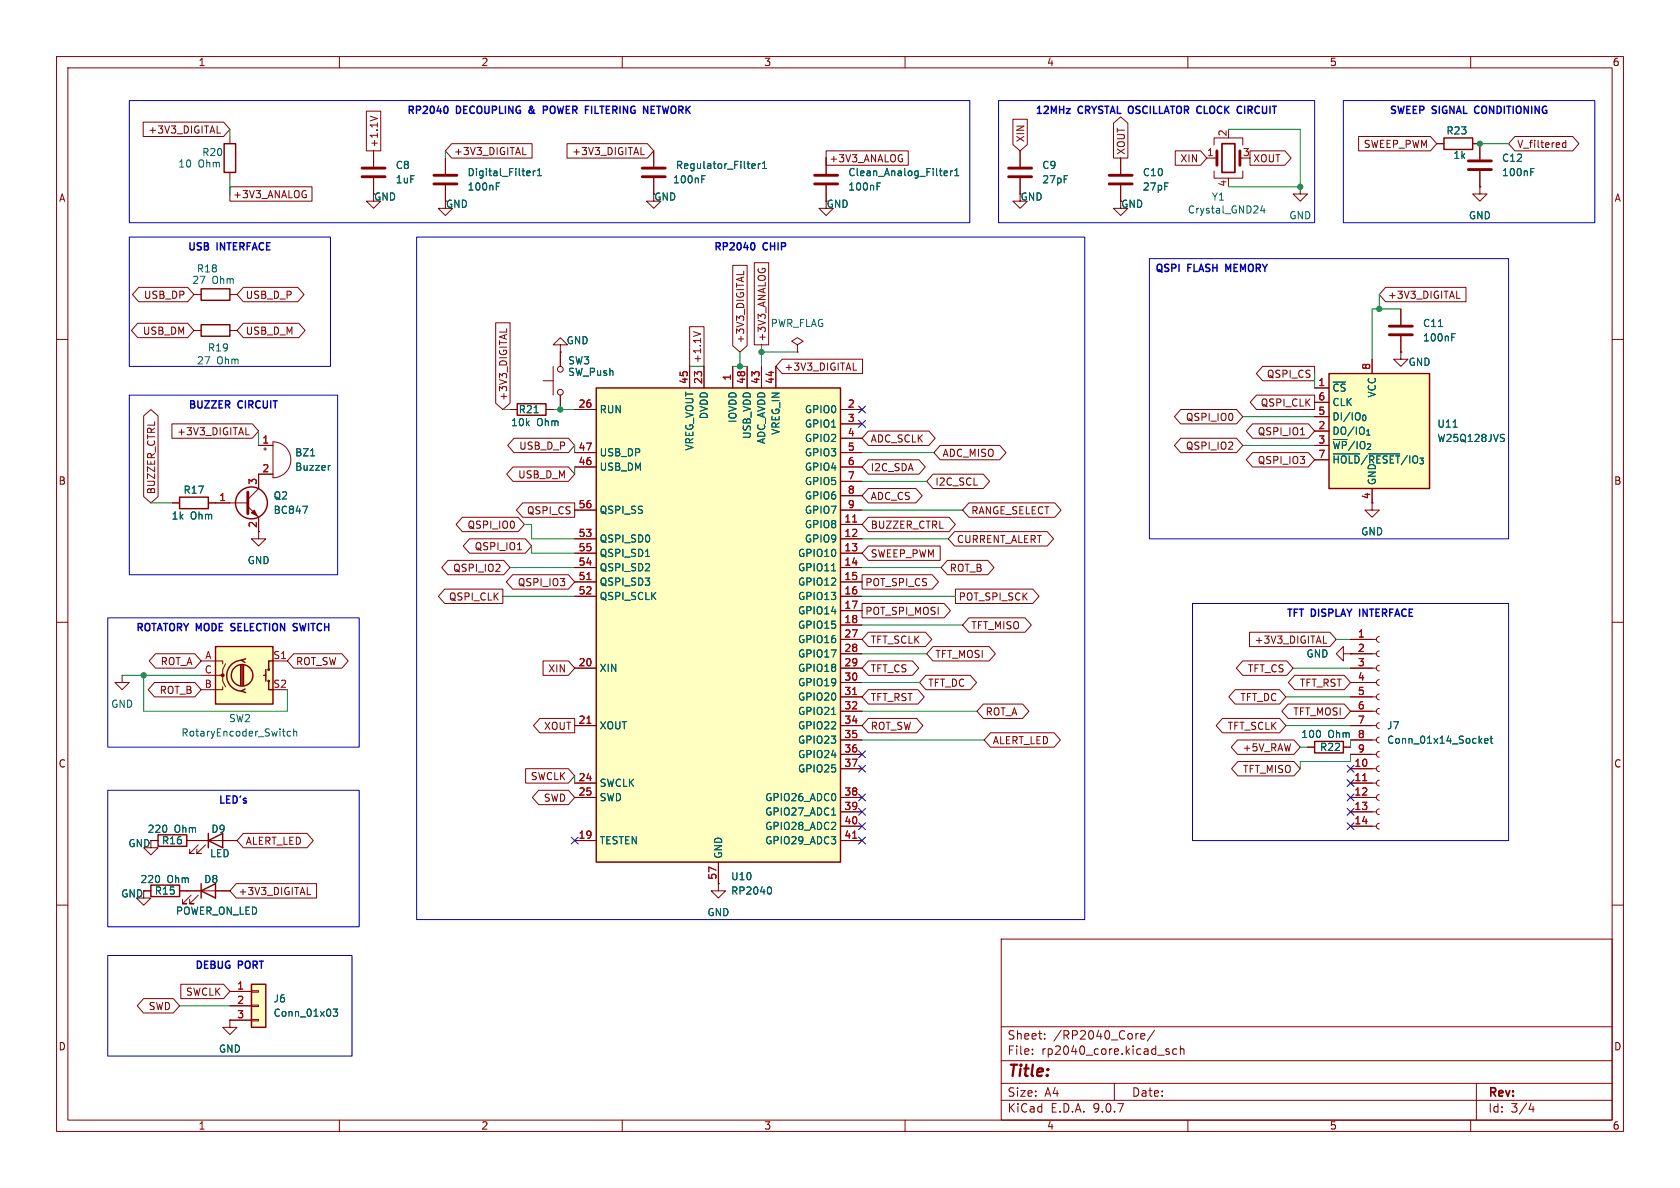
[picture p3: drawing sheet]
<svg xmlns="http://www.w3.org/2000/svg" width="297mm" height="210mm" viewBox="0 0 297 210" stroke-linecap="round" stroke-linejoin="round" font-family="sans-serif">
<g fill="none" stroke="#840000" stroke-width=".18">
<path d="M10 10h277v190h-277zM12 12h273v186h-273zM60 10v2M110 10v2M160 10v2M210 10v2M260 10v2M66 34.3v1.3h1.3l-1.3 1.2-1.2-1.2h1.2M34.3 58.4h1.3M40.6 58.4h1.3M10 60h2M285 60h2"/>
<path d="M38.1 88.9h5.7M43.8 89.5l1.9 1.9v2.6M45.7 83.8v2.6l-1.9 1.9M10 110h2M285 110h2M34.3 148.6h7.6M35.1 149.4l-1.6 1.5h.8h-.8v-.8M36.3 149.4l-1.5 1.5h.8h-.8v-.8M10 160h2M177 166h108v32h-108zM285 160h2M40.6 180.3v1.3h1.3l-1.3 1.3-1.2-1.3h1.2"/>
<path d="M40.6 180.3h.1M60 198v2M110 198v2M160 198v2M177 194.5h108M177 191.5h108M177 187.5h108M177 181.5h108M182.5 186.3v.1M182.5 185.5v.1M184.7 183.6v.1M184.7 182.8v.1"/>
<path d="M197 191.5v3M201.7 183.2l.7-.1-.1-.3-.4-.1-.2 .2v.7h.6M204.1 182.1l-1.3 2M206.2 185.8l.5 .2v.1v.2l-.5 .1M206.2 185.5h.5M208 185.5l-.4-.1-.3 .3v.4l.2 .2h.5M208.7 185.5l.2-.1 .3 .1 .1 .9M208.7 184.9v1.5M210 198v2M260 198v2M261 191.5v6.5M270.7 195l-.4 1.1h.9"/>
<path d="M271 195.6v1"/>
</g>
<g fill="none" stroke="#840000" stroke-width=".25">
<path d="M35.6 57.4h5v2h-5zM36.8 148.6l2.6-1.3v2.6zM36.8 147.3v2.6"/>
<circle cx="44.4" cy="88.9" r="2.82"/>
</g>
<path d="M43.8 87v3.8" fill="none" stroke="#840000" stroke-width=".51"/>
<path d="M44.4 90.7l.6-.5 .5 1z" fill="#840000" stroke="#840000" stroke-width=".18"/>
<path d="M53.5 89.5h.9l-.6 1.2" fill="none" stroke="#006464" stroke-width=".18"/>
<path d="M44.4 174h2.6v7.6h-2.6z" fill="#ffffc2"/>
<path d="M91.4 71.4h5.1v2h-5.1zM232.4 131.1h5.1v2h-5.1zM44.4 174h2.6v7.6h-2.6z" fill="none" stroke="#840000" stroke-width=".25"/>
<g fill="none" stroke="#840000" stroke-width=".18">
<path d="M78.7 35.6v1.2h1.3l-1.3 1.3-1.2-1.3h1.2M180.3 31.5v4.1h1.3l-1.3 1.2-1.2-1.2h1.2M180.3 26.7v2.8M198.1 32.8v4h1.3l-1.3 1.3-1.3-1.3h1.3M198.1 27.9v2.8M213.4 27.9h1.7M214.6 25.7v-1.3h5.1v1.3M214.6 30.2v1.3h5.1v-1.3M217.2 31.5v.3M229.9 33v1.3h1.2l-1.2 1.3-1.3-1.3h1.3M229.9 33h.1M247.6 54.6v2.8"/>
<path d="M247.6 59.4v2.8M90.2 72.4h1.2M96.5 72.4h1.3M247.6 62.2v1.3h1.3l-1.3 1.3-1.2-1.3h1.2M247.6 62.2h.1M45.7 94v1.3h1.3l-1.3 1.2-1.3-1.2h1.3M21.6 119.4v1.3h1.3l-1.3 1.2-1.3-1.2h1.3M21.6 119.4h.1M237.5 115.6v-1.3l-1.3 1.3 1.3 1.2v-1.2h1.3M238.8 115.6h.1M231.1 132.1h1.3M237.5 132.1h1.3"/>
<path d="M40.6 175.3h3.8M40.6 177.8h3.8M44.4 175.1h1.3v.3h-1.3zM44.4 177.7h1.3v.2h-1.3zM40.6 180.3h3.8M44.4 180.2h1.3v.3h-1.3z"/>
</g>
<path d="M223.2 36.3l-.3 .9h.8M223.5 36.8v.9M254.3 57.7h.7M256.7 59.6h.4M256.7 59h.6M94.4 73h.8M58.9 178.4h.8l-.4 .5 .3 .1v.5l-.2 .1-.5-.1" fill="none" stroke="#006464" stroke-width=".18"/>
<path d="M178.3 29.7h4.1M178.3 31.2h4.1M196.1 31h4.1M196.1 32.5h4.1M215.1 26.7v2.5M219.2 26.7v2.5M245.6 57.7h4.1M245.6 59.2h4.1" fill="none" stroke="#840000" stroke-width=".51"/>
<path d="M216 25.4h2.3v5.1h-2.3z" fill="none" stroke="#840000" stroke-width=".3"/>
<path d="M38.1 114.3h10.2v10.2h-10.2z" fill="#ffffc2"/>
<g fill="none" stroke="#840000" stroke-width=".25">
<path d="M38.1 114.3h10.2v10.2h-10.2zM42.5 117.6v3.6M42.8 116.7a2.73 2.73 0 0 0-2.7 2.7 2.73 2.73 0 0 0 2.7 2.8M42.8 117.6v3.6M43.1 117.6v3.6M43.4 116.5l-.7 .2 .6 .4M46.6 119.4h.4M47 118.4v2M48.3 116.8h-.8v1.6M43.3 121.8l-.6 .4 .7 .2M47.5 120.4v1.5h.8"/>
<circle cx="42.8" cy="119.4" r="1.9"/>
<circle cx="47.5" cy="118.4" r=".13"/>
<circle cx="47.5" cy="120.4" r=".13"/>
</g>
<path d="M115.6 26.7v2.8M115.6 31.5v2.8M45.7 78.7h2.6M46.6 79.4h.5M46.9 79.1v.5M48.3 78.1a3.2 3.2 0 0 1 3.1 3.2 3.2 3.2 0 0 1-3.1 3.2zM45.7 83.8h2.6M35.6 116.8h3.8v.5M35.6 119.4h3.8v1l.5 1M39.9 117.3l-.5 1.1v1h-.5M48.3 116.8h2.5M39.4 121.4v.5h-3.8" fill="none" stroke="#840000" stroke-width=".18"/>
<circle cx="39.4" cy="119.4" r=".25" fill="#840000" stroke="#840000" stroke-width=".18"/>
<path d="M124.1 31.7h.4M133.1 28.9l.4 .1v.2l-.6 .2M133.5 29.7l-.4 .1M134.1 28.9v.9M134.4 28.9l-.3 .3M134.8 29.8h.7M134.8 28.9l.4-.4v1.3M54.9 80.6h.7M58.4 82.3h-.2M51.4 129.3h-.4l-.2 .2 .1 .6h.5M51.9 129.4l.2-.1h.3l.1 .8M51.9 128.8v1.3" fill="none" stroke="#006464" stroke-width=".18"/>
<path d="M113.5 29.7h4.1M113.5 31.2h4.1" fill="none" stroke="#840000" stroke-width=".51"/>
<path d="M105.4 68.6h43.2v83.8h-43.2z" fill="#ffffc2"/>
<path d="M39.6 25.4h2.1v5.1h-2.1zM255.3 24.4h5v2h-5zM105.4 68.6h43.2v83.8h-43.2zM31.7 87.9h5.1v2h-5.1zM26.7 156.5h5v2h-5zM27.9 147.6h5.1v2h-5.1zM35.6 157.5l2.5-1.3v2.6zM35.6 156.2v2.6" fill="none" stroke="#840000" stroke-width=".25"/>
<g fill="none" stroke="#840000" stroke-width=".18">
<path d="M40.6 24.1v1.3M40.6 30.5v1.3M66 26.7v2.8M66 31.5v2.8M78.7 27.9v2.8M78.7 32.8v2.8M115.6 34.3v1.3h1.2l-1.2 1.2-1.3-1.2h1.3M146 32.8v4h1.3l-1.3 1.3-1.2-1.3h1.2M146 27.9v2.8M254 25.4h1.3M260.3 25.4h1.3v2.8M261.6 33v1.3h1.3l-1.3 1.3-1.3-1.3h1.3"/>
<path d="M261.6 33h.1M261.6 30.2v2.8M96 67.3h1.8M97.8 64.8v5.1M99.1 61h1.2l-1.2-1.3-1.3 1.3h1.3v1.2M99.1 62.2h.1M99.1 62.2v2.6M99.1 69.9v2.5M101.6 72.4h3.8M121.9 64.8v3.8M124.5 64.8v3.8M129.5 64.8v3.8"/>
<path d="M132.1 64.8v3.8M134.6 64.8v3.8M137.2 64.8v3.8M141 61l1-.7-1-.6-1 .6 1 .7v1.2M141 62.2h.1M148.6 72.4h3.8M148.6 74.9h3.8M148.6 77.5h3.8M30.5 88.9h1.2M36.8 88.9h1.3M101.6 80h3.8M101.6 82.6h3.8"/>
<path d="M101.6 90.2h3.8M101.6 95.3h3.8M101.6 97.8h3.8M148.6 80h3.8M148.6 82.6h3.8M148.6 90.2h3.8M148.6 95.3h3.8M148.6 97.8h3.8M148.6 85.1h3.8M148.6 87.6h3.8M148.6 92.7h3.8M101.6 100.3h3.8"/>
<path d="M101.6 102.9h3.8M101.6 105.4h3.8M101.6 118.1h3.8M148.6 100.3h3.8M148.6 102.9h3.8M148.6 105.4h3.8M148.6 118.1h3.8M148.6 108h3.8M148.6 110.5h3.8M148.6 113h3.8M148.6 115.6h3.8M238.8 118.1h4.5"/>
<path d="M238.8 113h4.5M238.8 115.6h4.5M243.8 112.5l-.3 .2-.2 .3 .2 .4 .3 .1M243.8 115.1l-.3 .1-.2 .4 .2 .3 .3 .2M243.8 117.6l-.3 .2-.2 .3 .2 .4 .3 .1M101.6 128.3h3.8M101.6 138.4h3.8M148.6 128.3h3.8M148.6 120.7h3.8M148.6 123.2h3.8M148.6 125.7h3.8M148.6 130.8h3.8"/>
<path d="M148.6 133.4h3.8M148.6 135.9h3.8M238.8 128.3h4.5M238.8 138.4h4.5M238.8 120.7h4.5M238.8 123.2h4.5M238.8 125.7h4.5M238.8 130.8h4.5M238.8 133.4h4.5M238.8 135.9h4.5M243.8 120.1l-.3 .2-.2 .4 .2 .3 .3 .2M243.8 122.7l-.3 .1-.2 .4 .2 .3 .3 .2"/>
<path d="M243.8 125.2l-.3 .2-.2 .3 .2 .4 .3 .1M243.8 127.8l-.3 .1-.2 .4 .2 .3 .3 .2M243.8 130.3l-.3 .2-.2 .3 .2 .4 .3 .1M243.8 132.8l-.3 .2-.2 .4 .2 .3 .3 .2M243.8 135.4l-.3 .1-.2 .4 .2 .3 .3 .2M243.8 137.9l-.3 .2-.2 .3 .2 .4 .3 .1M26.7 157.5h-1.3v1.3h1.3l-1.3 1.2-1.3-1.2h1.3M27.9 148.6h-1.2v1.3h1.2l-1.2 1.2-1.3-1.2h1.3M31.7 157.5h8.9M33 148.6h1.3M33.8 158.2l-1.5 1.6h.7h-.7v-.8M35.1 158.2l-1.6 1.6h.8h-.8v-.8"/>
<path d="M101.6 141h3.8M101.6 148.6h3.8M127 156.2v1.3h1.3l-1.3 1.3-1.3-1.3h1.3M127 156.2h.1M127 152.4v3.8M148.6 141h3.8M148.6 148.6h3.8M148.6 143.5h3.8M148.6 146.1h3.8M238.8 141h4.5M238.8 143.5h4.5M238.8 146.1h4.5"/>
<path d="M243.8 140.5l-.3 .1-.2 .4 .2 .3 .3 .2M243.8 143l-.3 .2-.2 .3 .2 .4 .3 .1M243.8 145.5l-.3 .2-.2 .4 .2 .3 .3 .2"/>
<circle cx="99.1" cy="69.3" r=".51"/>
<circle cx="99.1" cy="65.3" r=".51"/>
</g>
<g fill="none" stroke="#006464" stroke-width=".18">
<path d="M87.7 32.9h.5M93.5 30.2l.2 .3-.6 .1M93.7 31l-.2 .1M94.3 30.2v.9M94.6 30.2l-.3 .3M95 31.1h.7M95 30.2l.4-.4v1.3M155.1 32.9h.4M167.1 30.2l.3 .1 .1 .2-.6 .1M167.4 31l-.3 .1M168.1 30.2v.9M168.4 30.2l-.3 .3"/>
<path d="M168.8 31.1h.7M168.8 30.2l.3-.4v1.3M270.6 30.4h.4M270.6 29.8h.6M114.1 98.4h.7M147 100.9h.7M147 126.3h.7M262.5 131l.6-.2-.1-.2-.4-.1-.1 .2v.6h.5M263.4 130.5h.5M263.6 130.1v1.1l.3 .2M136.1 156.8a.79 .79 0 0 1 0 1.3M147 144.1h.7"/>
</g>
<path d="M150.7 92.3h.8M103.7 102.5h.8M103.7 127.9h.8M150.7 122.8h.8M240.9 138h.7M150.7 148.2h.8" fill="none" stroke="#a90000" stroke-width=".18"/>
<path d="M64 29.7h4.1M64 31.2h4.1M76.7 31h4.1M76.7 32.5h4.1M144 31h4.1M144 32.5h4.1M259.6 28.4h4.1M259.6 30h4.1" fill="none" stroke="#840000" stroke-width=".51"/>
<path d="M234.9 66h17.8v20.4h-17.8z" fill="#ffffc2"/>
<path d="M35.6 51.1h5v2h-5zM234.9 66h17.8v20.4h-17.8z" fill="none" stroke="#840000" stroke-width=".25"/>
<g fill="none" stroke="#840000" stroke-width=".18">
<path d="M64.8 19.7h2.5v7h-2.5zM25.3 21.6h14.2l1.1 1.3-1.1 1.2h-14.2zM38.4 23.5h.6M40.6 33h14.6v2.6h-14.6zM53.9 34.4h.3l-.1 .5M65.4 20.5l1.3 .5M66 26.7v2.8M66 31.5v2.8M78.7 27.9v2.8M78.7 32.8v2.8M79.9 25.4h14.2v2.5h-14.2l-1.2-1.2zM92.4 27.3h.6"/>
<path d="M100.2 25.4h14.3l1.1 1.3-1.1 1.2h-14.3zM113.3 27.3h.6M115.6 26.7v2.8M115.6 31.5v2.8M146 26.7h14.6v2.5h-14.6zM146 27.9v2.8M146 32.8v2.8M159.3 28.1h.3l-.1 .4M179.1 21.1h2.5v4.5l-1.3 1.1-1.2-1.1zM180.3 26.7v2.8M180.3 31.5v2.8M196.8 21.8l1.3-1.1 1.3 1.1v6.1h-2.6z"/>
<path d="M198.1 27.9v2.8M198.1 32.8v2.8M207.8 26.7h4.4l1.2 1.2-1.2 1.3h-4.4zM221 26.7h6.2l1.1 1.2-1.1 1.3h-6.2zM240.2 24.1h12.7l1.1 1.3-1.1 1.3h-12.7zM254 25.4h1.3M260.3 25.4h1.3v2.8M261.6 33h.1M261.6 30.2v2.8M267.8 24.1h10.2l1.1 1.3-1.1 1.3h-10.2l-1.1-1.3zM276.8 24.8v1.3M276.8 25.3l-.3-.1-.3 .3 .1 .5h.5"/>
<path d="M24.3 57.1h8.9l1.1 1.3-1.1 1.3h-8.9l-1.1-1.3zM24.5 50.8h8.7l1.1 1.3-1.1 1.2h-8.7l-1.1-1.2zM34.3 52.1h1.3M40.6 52.1h1.3M43 57.1h9.8l1.1 1.3-1.1 1.3h-9.8l-1.1-1.3zM43 50.8h9.6l1.2 1.3-1.2 1.2h-9.6l-1.1-1.2zM87.6 57.1h2.6v14.2l-1.3 1.1-1.3-1.1zM89.6 58.1v.6M121.9 57.8h2.6v7h-2.6zM122.6 58.6l1.3 .5M129.5 46.9h2.6v14.2l-1.3 1.1-1.3-1.1zM131.5 47.9v.6"/>
<path d="M133.3 46.4h2.6v14.6h-2.6zM135.2 47.5l-.5-.1v.3M245 50.8h14.2v2.5h-14.2l-1.2-1.2zM247.6 54.6v2.8M247.6 59.4v2.8M257.5 52.7h.6M25.4 73.5l1.3-1.1 1.2 1.1v14.3l-1.2 1.1-1.3-1.1zM30.4 74.9h14.2l1.1 1.3-1.1 1.3h-14.2zM43.5 76.9h.6M45.7 78.7h2.6M90.2 72.4h1.2M90.9 77.5h9.6l1.1 1.2-1.1 1.3h-9.6l-1.1-1.3z"/>
<path d="M96.5 72.4h1.3M99.1 62.2h.1M99.1 62.2v2.6M99.1 69.9v2.5M101.6 72.4h3.8M121.9 64.8v3.8M124.5 64.8v3.8M129.5 64.8v3.8M132.1 64.8v3.8M134.6 64.8v3.8M137.2 64.8v3.8M138.3 63.5h14.2v2.5h-14.2l-1.1-1.2z"/>
<path d="M148.6 72.4h3.8M148.6 74.9h3.8M148.6 77.5h3.8M150.8 65.4h.6M153.5 76.2h10.7l1.1 1.3-1.1 1.2h-10.7l-1.1-1.2zM166.2 78.7h10.5l1.1 1.3-1.1 1.3h-10.5l-1.1-1.3zM208.7 72.4h9.9l1.1 1.3-1.1 1.2h-9.9l-1.1-1.2zM208.7 77.5h9.9l1.1 1.2-1.1 1.3h-9.9l-1.1-1.3zM221.4 74.9h9.9l1.1 1.3-1.1 1.3h-9.9l-1.1-1.3zM222.1 69.8h10.3v2.6h-10.3l-1.1-1.3zM223.2 64.8h9.2v2.5h-9.2l-1.1-1.3zM229.9 76.9h.7"/>
<path d="M232.4 68.6h2.5M232.4 71.1h2.5M232.4 73.7h2.5M232.4 76.2h2.5M232.4 78.7h2.5M242.6 63.5v2.5M247.6 62.2h.1M30.5 88.9h1.2M36.8 88.9h3.8M45.7 91.4v2.6M48.3 83.8h-2.6v2.6M79.2 99.1h9.9l1.1 1.2-1.1 1.3h-9.9l-1.1-1.3z"/>
<path d="M81.7 91.4h9.9l1.1 1.3-1.1 1.3h-9.9l-1.1-1.3zM83 95.2h9.9l1.1 1.3-1.1 1.3h-9.9l-1.1-1.3zM90.7 82.5h9.8l1.1 1.3-1.1 1.3h-9.8l-1.1-1.3zM91.5 97.2h.7M92.4 88.9h9.2v2.5h-9.2l-1.1-1.2zM101.6 80h3.8M101.6 82.6h3.8M101.6 90.2h3.8M101.6 95.3h3.8M101.6 97.8h3.8M148.6 80h3.8M148.6 82.6h3.8"/>
<path d="M148.6 90.2h3.8M148.6 95.3h3.8M148.6 97.8h3.8M148.6 85.1h3.8M148.6 87.6h3.8M148.6 92.7h3.8M153.5 96.5h12.7v2.6h-12.7l-1.1-1.3zM153.5 91.4h14.3l1.1 1.3-1.1 1.3h-14.3l-1.1-1.3zM153.5 86.4h8.4l1.1 1.2-1.1 1.3h-8.4l-1.1-1.3zM153.5 81.3h9l1.1 1.3-1.1 1.2h-9l-1.1-1.2zM164.9 83.8h8.9l1.1 1.3-1.1 1.3h-8.9l-1.1-1.3zM167.5 99.1h7.1l1.1 1.2-1.1 1.3h-7.1l-1.1-1.3z"/>
<path d="M168.8 94h16.3l1.2 1.3-1.2 1.2h-16.3l-1.2-1.2zM171.3 88.9h15.2l1.1 1.3-1.1 1.2h-15.2l-1.1-1.2zM221.4 80h9.9l1.1 1.3-1.1 1.3h-9.9l-1.1-1.3zM232.4 81.3h2.5M242.6 86.4v3.8h1.2l-1.2 1.2-1.3-1.2h1.3M27.5 115.6h6.9l1.2 1.2-1.2 1.3h-6.9l-1.1-1.3zM51.9 115.6h8.5l1.2 1.2-1.2 1.3h-8.5l-1.1-1.3zM78.6 104.1h10.3v2.6h-10.3l-1.1-1.3zM90.6 101.6h9.9l1.1 1.3-1.1 1.2h-9.9l-1.1-1.2zM96 116.8h4.5l1.1 1.3-1.1 1.3h-4.5zM101.6 100.3h3.8M101.6 102.9h3.8"/>
<path d="M101.6 105.4h3.8M101.6 118.1h3.8M148.6 100.3h3.8M148.6 102.9h3.8M148.6 105.4h3.8M148.6 118.1h3.8M148.6 108h3.8M148.6 110.5h3.8M148.6 113h3.8M148.6 115.6h3.8M152.4 101.6h12.4l1.1 1.3-1.1 1.2h-12.4zM152.4 106.7h14.5l1.1 1.3-1.1 1.2h-14.5z"/>
<path d="M153.5 116.8h7.8l1.1 1.3-1.1 1.3h-7.8l-1.1-1.3zM153.5 111.8h10.1l1.1 1.2-1.1 1.3h-10.1l-1.1-1.3zM163.7 119.4h7.8l1.1 1.3-1.1 1.2h-7.8l-1.1-1.2zM164.9 114.3h10l1.1 1.3-1.1 1.2h-10l-1.1-1.2zM168.9 104.1h13.7l1.1 1.3-1.1 1.3h-13.7zM171.3 109.2h9.9l1.1 1.3-1.1 1.3h-9.9l-1.1-1.3zM219.7 116.8h7.8l1.1 1.3-1.1 1.3h-7.8l-1.1-1.3zM220.9 111.8h14.2l1.1 1.2-1.1 1.3h-14.2zM228.9 119.4h8.7l1.2 1.3-1.2 1.2h-8.7l-1.1-1.2zM234 113.7h.6M238.8 115.6h.1M238.8 118.1h3.8"/>
<path d="M238.8 113h3.8M238.8 115.6h3.8M27.3 120.6h7.1l1.2 1.3-1.2 1.3h-7.1l-1.1-1.3zM92.9 135.9h7.6l1.1 1.3-1.1 1.2h-7.6zM95.2 139.7h5.3l1.1 1.3-1.1 1.2h-5.3l-1.1-1.2zM95.4 127h6.2v2.5h-6.2l-1.1-1.2zM101.6 128.3h3.8M101.6 138.4h3.8M148.6 128.3h3.8M148.6 120.7h3.8M148.6 123.2h3.8M148.6 125.7h3.8"/>
<path d="M148.6 130.8h3.8M148.6 133.4h3.8M148.6 135.9h3.8M153.5 127h8.5l1.2 1.3-1.2 1.2h-8.5l-1.1-1.2zM153.5 121.9h8.8l1.1 1.3-1.1 1.3h-8.8l-1.1-1.3zM173.8 124.5h7l1.1 1.2-1.1 1.3h-7l-1.1-1.3zM175.1 129.5h11.3l1.1 1.3-1.1 1.3h-11.3l-1.1-1.3zM216.1 127h10.1l1.1 1.3-1.1 1.2h-10.1l-1.1-1.2zM218.4 121.9h7.8l1.1 1.3-1.1 1.3h-7.8l-1.2-1.3zM218.8 130.8h10l1.1 1.3-1.1 1.3h-10l-1.1-1.3zM218.8 134.6h10l1.1 1.3-1.1 1.3h-10l-1.1-1.3zM227.7 124.5h9.9l1.2 1.2-1.2 1.3h-9.9l-1.1-1.3z"/>
<path d="M231.1 132.1h1.3M237.5 132.1h1.3M238.8 128.3h3.8M238.8 138.4h3.8M238.8 120.7h3.8M238.8 123.2h3.8M238.8 125.7h3.8M238.8 130.8h3.8M238.8 133.4h3.8M238.8 135.9h3.8M25.4 157.5h1.3M26.7 148.6h1.2"/>
<path d="M31.7 157.5h3.9M33 148.6h3.8M38.1 157.5h2.5M39.4 148.6h2.5M41.8 156.2h14.2v2.6h-14.2l-1.2-1.3zM43 147.3h11.3l1.1 1.3-1.1 1.3h-11.3l-1.1-1.3zM54.3 158.2h.6M101.6 148.6h3.8M101.6 141h3.8M127 156.2h.1M127 152.4v3.8M148.6 148.6h3.8"/>
<path d="M148.6 141h3.8M148.6 143.5h3.8M148.6 146.1h3.8M238.8 141h3.8M238.8 143.5h3.8M238.8 146.1h3.8M25.4 176.5h5.2l1.1 1.3-1.1 1.3h-5.2l-1.1-1.3zM32 174h7.5l1.1 1.3-1.1 1.2h-7.5zM40.6 175.3h3.8M40.6 177.8h3.8M40.6 180.3h.1M40.6 180.3h3.8"/>
</g>
<g fill="none" stroke="#006464" stroke-width=".18">
<path d="M87.7 32.9h.5M93.5 30.2l.2 .3-.6 .1M93.7 31l-.2 .1M94.3 30.2v.9M94.6 30.2l-.3 .3M95 31.1h.7M95 30.2l.4-.4v1.3M124.1 31.7h.4M133.1 28.9l.4 .1v.2l-.6 .2M133.5 29.7l-.4 .1M134.1 28.9v.9M134.4 28.9l-.3 .3"/>
<path d="M134.8 29.8h.7M134.8 28.9l.4-.4v1.3M155.1 32.9h.4M167.1 30.2l.3 .1 .1 .2-.6 .1M167.4 31l-.3 .1M168.1 30.2v.9M168.4 30.2l-.3 .3M168.8 31.1h.7M168.8 30.2l.3-.4v1.3M270.6 30.4h.4M270.6 29.8h.6M254.3 57.7h.7"/>
<path d="M256.7 59.6h.4M256.7 59h.6M94.4 73h.8M256.9 75.5h.7M265.5 76.8h.5M265.7 77.4l.3 .3-.3 .3M53.5 89.5h.9l-.6 1.2M54.9 80.6h.7M58.4 82.3h-.2M114.1 98.4h.7M235.7 80.2h4.7M242 80.2h5.5"/>
<path d="M147 100.9h.7M147 126.3h.7M262.5 131l.6-.2-.1-.2-.4-.1-.1 .2v.6h.5M263.4 130.5h.5M263.6 130.1v1.1l.3 .2M136.1 156.8a.79 .79 0 0 1 0 1.3M147 144.1h.7M58.9 178.4h.8l-.4 .5 .3 .1v.5l-.2 .1-.5-.1"/>
</g>
<g fill="none" stroke="#009600" stroke-width=".18">
<path d="M40.6 22.9v1.2M40.6 31.8v2.5M78.7 26.7v1.2M217.2 22.9h12.7v10.1h-12.7M261.6 25.4h5.1M243.8 52.1v2.5M247.6 54.6h-5v8.9M45.7 76.2v2.5M88.9 72.4h1.3M97.8 72.4h3.8M101.6 78.7v1.3M121.9 64.8h2.6"/>
<path d="M129.5 64.8h2.6M130.8 62.2v2.6M134.6 62.2h6.4M134.6 61v3.8M219.7 73.7h12.7M219.7 78.7h12.7M232.4 66v2.6M26.7 88.9h3.8M92.7 92.7h1.3v2.6h7.6M94 96.5v1.3h7.6M101.6 82.6v1.2M152.4 95.3h15.2"/>
<path d="M152.4 90.2h17.8M152.4 80h12.7M152.4 85.1h11.4M21.6 119.4h14M25.4 119.4v6.3h25.4v-3.8M88.9 105.4h12.7M90.2 100.3h11.4M152.4 100.3h14M152.4 115.6h11.4M152.4 105.4h16.5M152.4 110.5h17.8M228.6 118.1h10.2"/>
<path d="M236.2 113h2.6M101.6 137.2v1.2M152.4 125.7h20.3M152.4 120.7h10.2M152.4 130.8h21.6M227.3 128.3h11.5M227.3 123.2h11.5M229.9 132.1h1.2M238.8 133.4v1.2h-8.9v1.3M238.8 130.8v1.3M31.7 177.8h8.9"/>
</g>
<g fill="none" stroke="#000084" stroke-width=".18">
<path d="M151.8 74.3l1.2 1.2M151.8 71.8l1.2 1.2M153 74.3l-1.2 1.2M153 71.8l-1.2 1.2M151.8 132.7l1.2 1.3M151.8 135.3l1.2 1.2M153 132.7l-1.2 1.3M153 135.3l-1.2 1.2M238.2 137.8l1.2 1.2M238.2 135.3l1.2 1.2M239.4 137.8l-1.2 1.2M239.4 135.3l-1.2 1.2"/>
<path d="M101 148l1.2 1.2M102.2 148l-1.2 1.2M151.8 142.9l1.2 1.2M151.8 140.4l1.2 1.2M151.8 145.4l1.2 1.3M151.8 148l1.2 1.2M153 142.9l-1.2 1.2M153 140.4l-1.2 1.2M153 145.4l-1.2 1.3M153 148l-1.2 1.2M238.2 140.4l1.2 1.2M238.2 145.4l1.2 1.3"/>
<path d="M238.2 142.9l1.2 1.2M239.4 140.4l-1.2 1.2M239.4 145.4l-1.2 1.3M239.4 142.9l-1.2 1.2"/>
</g>
<path d="M22.9 17.8h148.5v21.6h-148.5zM176.5 17.8h55.9v21.6h-55.9zM237.5 17.8h44.4v21.6h-44.4zM22.9 41.9h35.5v22.9h-35.5zM73.7 41.9h118.1v120.7h-118.1zM203.2 45.7h63.5v49.6h-63.5zM22.9 69.9h36.8v31.7h-36.8zM19 109.2h44.5v22.9h-44.5zM210.8 106.7h55.9v41.9h-55.9zM19 139.7h44.5v24.1h-44.5zM19 168.9h43.2v17.8h-43.2z" fill="none" stroke="#0000c2" stroke-width=".18"/>
<g fill="none" stroke="#0000c2" stroke-width=".25">
<path d="M73 18.9l-.6-.1v1.2M74.3 18.9l-.7-.1v1.2M74.8 18.9l.2-.1 .5 .1M76.2 18.9l.2-.1 .3 .1M77.6 18.7l-.3 .9M78.6 18.9l.2-.1a.68 .68 0 0 1 .4 .6 .68 .68 0 0 1-.4 .6h-.2M81.3 19l-.6-.2v1.2M82.6 18.8h-.6v1.2M83.9 18.9l-.4-.1-.3 .2M84.4 19l.2-.2 .5 .2M85.7 18.8v1M86.5 18.8v1"/>
<path d="M87.7 18.9l-.6-.1v1.2M88.3 18.8v1.2M89.4 18.8v1.2M90.7 18.8v1.2l-.7-1.2v1.2M92 18.8h-.3l-.4 .2M93.7 19l.2-.2 .2 .2M96.1 19.4h.5M96.7 18.9l-.6-.1v1.2M97.3 19l.3-.2 .5 .2M98.5 18.8l.3 1.2M99.6 18.8l-.3 1.2M100.7 18.8h-.6v1.2"/>
<path d="M101.9 18.9l-.6-.1v1.2M104.1 18.8h-.6v1.2M104.6 18.8v1.2M105.2 18.8v1.2M106 18.8h.8M106.4 18.8v1.2M107.8 18.8h-.6v1.2M109 18.9l-.7-.1v1.2M109.6 18.8v1.2M110.9 18.8v1.2l-.7-1.2v1.2M112.2 18.8h-.3l-.3 .2M114.5 18.8v1.2l-.7-1.2v1.2"/>
<path d="M115.1 19.4h.4M115.7 18.8h-.6v1.2h.6M116.1 18.8h.7M116.4 18.8v1.2M117.1 18.8l.3 1.2M118.2 18.8l-.3 1.2M118.7 19l.2-.2 .5 .2M120.7 18.9l-.7-.1v1.2M121.3 18.8v1.2M122 18.8l-.7 .7M183.6 19l.2-.2v1.2M184.6 18.9l.2-.1 .5 .1"/>
<path d="M187.3 18.8v1.2M188.1 18.8v1.2M188.5 19.2h.7l-.7 .8h.7M191.4 18.9l-.4-.1-.3 .2M192.6 18.9l-.7-.1v1.2M193 18.8l.4 .6 .5-.6M194.9 18.8h-.4l-.2 .1M195.3 18.8h.7M195.7 18.8v1.2M197.5 18.8v1.2M199.5 19l.3-.2 .5 .2M201.5 18.8h-.4l-.2 .1"/>
<path d="M202.8 18.9l-.4-.1-.3 .2M203.4 18.8v1.2M204 18.8v1.2M205 18.8v1.2M206.9 18.8h.7M207.3 18.8v1.2M208.1 19l.2-.2 .5 .2M210.1 18.9l-.7-.1v1.2M212.4 18.9l-.4-.1-.3 .2M212.9 18.8v1.2M213.9 19l.3-.2 .5 .2M216 18.9l-.4-.1-.3 .2"/>
<path d="M216.5 18.8v1.2M217.3 18.8l-.8 .7M219.5 18.9l-.4-.1-.3 .2M220 18.8v1.2M221.3 18.9l-.7-.1v1.2M222.6 18.9l-.3-.1-.3 .2M223.2 18.8v1M223.9 18.8v1M224.5 18.8v1.2M224.9 18.8h.8M225.3 18.8v1.2M246.7 18.8h-.5l-.2 .1"/>
<path d="M247.1 18.8l.3 1.2M248.2 18.8l-.3 1.2M249.3 18.8h-.6v1.2M250.5 18.8h-.6v1.2M251.7 18.9l-.7-.1v1.2M253.9 18.8h-.5l-.2 .1M254.5 18.8v1.2M255.7 18.8h-.3l-.3 .2M257.1 18.8v1.2l-.8-1.2v1.2M258.7 18.8v1.2M261.5 18.9l-.4-.1-.3 .2M262 19l.3-.2 .4 .2"/>
<path d="M264.1 18.8v1.2l-.8-1.2v1.2M265.3 19l-.6-.2v1.2M265.9 18.8v1.2M266.4 18.8h.7M266.7 18.8v1.2M267.5 18.8v1.2M268.1 19l.3-.2 .4 .2M270.2 18.8v1.2l-.7-1.2v1.2M270.8 18.8v1.2M272.1 18.8v1.2l-.7-1.2v1.2M273.4 18.8h-.3l-.3 .2M185.9 20v-1.2l.4 .9 .4-.9v1.2"/>
<path d="M196.3 20l.4-1.2 .4 1.2M205.8 20l.5-1.2 .4 1.2M257.5 20l.4-1.2 .4 1.2M33.6 42.9v1M34.3 42.9v1M35.6 43l-.5-.1-.2 .1M36.7 43l-.6-.1v1.3M38.4 42.9v1.3M39.7 42.9v1.3l-.7-1.3v1.3M40.1 42.9h.8M40.5 42.9v1.3M41.9 42.9h-.6v1.3"/>
<path d="M43.1 43l-.7-.1v1.3M44.3 42.9h-.6v1.3M44.6 44.2l.4-1.3 .4 1.3M46.6 43l-.4-.1-.3 .2M47.7 42.9h-.6v1.3M127.3 43l-.7-.1v1.3M128.5 43l-.6-.1v1.3M129.1 43l.2-.1 .5 .1M130.4 43l.2-.1 .3 .1M131.8 42.8l-.3 1M132.8 43l.2-.1a.68 .68 0 0 1 .5 .6 .68 .68 0 0 1-.5 .7l-.1-.1M135.7 43l-.4-.1-.3 .2"/>
<path d="M136.2 42.9v1.3M136.9 42.9v1.3M137.6 42.9v1.3M138.8 43l-.6-.1v1.3M204.6 46.9l.3-.2 .4 .2M206.6 46.8l-.5-.1-.1 .1M207.8 46.8l-.6-.1v1.3M208.4 46.7v1.3M210.6 46.7h-.6v1.3M211.1 46.7v1.3M211.9 48l.5-1.3 .4 1.3M213.9 46.8l-.5-.1-.2 .1"/>
<path d="M214.4 46.7v1.3M215.1 46.7v1.3M216.7 48v-1.3l.4 .9 .5-.9v1.3M218.8 46.7h-.6v1.3M219.3 48v-1.3l.4 .9 .5-.9v1.3M220.8 46.9l.2-.2 .5 .2M222.8 46.8l-.7-.1v1.3M223.2 46.7l.4 .7 .4-.7M34.3 71l-.6-.2v1.3M35 70.8v1.1M35.7 70.8v1.1M36.2 70.8h.8l-.8 1.3"/>
<path d="M37.4 70.8h.9l-.9 1.3M39.3 70.8h-.6v1.3M40.5 71l-.6-.2v1.3M42.8 71l-.3-.2-.3 .2M43.4 70.8v1.3M44.7 71l-.7-.2v1.3M46 71l-.4-.2-.3 .2M46.5 70.8v1.1M47.3 70.8v1.1M47.9 70.8v1.3M48.3 70.8h.7M48.7 70.8v1.3"/>
<path d="M25.1 110.3l-.7-.1v1.3M25.7 110.4l.2-.2 .5 .2M26.9 110.2h.7M27.2 110.2v1.3M27.8 111.5l.4-1.3 .5 1.3M28.9 110.2h.7M29.3 110.2v1.3M30.1 110.4l.2-.2 .5 .2M32.1 110.3l-.7-.1v1.3M32.5 110.2l.4 .7 .4-.7M34.7 111.5v-1.3l.4 .9 .5-.9v1.3M36.2 110.4l.2-.2 .5 .2"/>
<path d="M38.1 110.4l-.6-.2v1.3M39.4 110.2h-.6v1.3M41.5 110.3l-.4-.1-.2 .1M42.7 110.2h-.6v1.3M43.2 110.2v1.3M44.9 110.2h-.6v1.3M46.1 110.3l-.3-.1-.3 .2M46.5 110.2h.7M46.9 110.2v1.3M47.7 110.2v1.3M48.3 110.4l.2-.2 .5 .2M50.3 110.2v1.3l-.7-1.3v1.3"/>
<path d="M51.8 111.4l.5 .1M51.9 110.8l.4 .1M52.6 110.3l-.5-.1-.2 .1M53 110.2l.3 1.3M54.1 110.2l-.3 1.3M54.5 110.2v1.3M55 110.2h.7M55.3 110.2v1.3M56.8 110.3l-.3-.1-.3 .2M57.4 110.2v1.3M58.1 110.2v1.3M227.7 107.7h.7"/>
<path d="M228 107.7v1.2M228.8 108.3h.4M229.4 107.7h-.6v1.2M229.7 107.7h.7M230.1 107.7v1.2M232.4 107.9l-.6-.2v1.2M233.1 107.7v1.2M234.4 107.7h-.5l-.2 .1M235.6 107.8l-.7-.1v1.2M236.2 107.7v1.2M237 108.9l.5-1.2 .4 1.2M238.1 107.7l.4 .6 .5-.6"/>
<path d="M240.4 107.7v1.2M241.7 107.7v1.2l-.7-1.2v1.2M242.1 107.7h.7M242.5 107.7v1.2M243.9 107.7h-.6v1.2M245.1 107.8l-.7-.1v1.2M246.3 107.7h-.6v1.2M246.6 108.9l.4-1.2 .4 1.2M248.6 107.8l-.4-.1-.3 .2M249.7 107.7h-.6v1.2M39 140.7v1.3M40.7 140.7h-.6v1.3"/>
<path d="M41.8 140.9l-.6-.2v1.3M42.5 140.7l-.1 .2M35.5 170.1l-.6-.2v1.3M36.8 169.9h-.6v1.3M37.9 170l-.6-.1v1.3M38.6 169.9v1M39.3 169.9v1M40.6 170l-.3-.1-.3 .2M42.8 170l-.6-.1v1.3M43.4 170.1l.3-.2 .4 .2M45.4 170l-.6-.1v1.3M45.8 169.9h.8"/>
<path d="M46.2 169.9v1.3"/>
</g>
<path d="M150.7 92.3h.8M103.7 102.5h.8M103.7 127.9h.8M150.7 122.8h.8M240.9 138h.7M150.7 148.2h.8" fill="none" stroke="#a90000" stroke-width=".18"/>
<g fill="#009600" stroke="#009600" stroke-width=".18">
<circle cx="25.4" cy="119.4" r=".46"/>
<circle cx="261.6" cy="25.4" r=".46"/>
<circle cx="243.8" cy="54.6" r=".46"/>
<circle cx="229.9" cy="33" r=".46"/>
<circle cx="130.8" cy="64.8" r=".46"/>
<circle cx="99.1" cy="72.4" r=".46"/>
<circle cx="134.6" cy="62.2" r=".46"/>
</g>
<text font-size="2.8" fill="#840000" x="178" y="190.9">Title:</text>
<g font-size="2.1" fill="#840000">
<text x="178" y="184">Sheet:</text>
<text x="186.2" y="184">/RP2040_Core/</text>
<text x="178" y="186.7">File:</text>
<text x="184.1" y="186.7">rp2040_core.kicad_sch</text>
<text x="178" y="196.9">KiCad</text>
<text x="178" y="194.1">Size:</text>
<text x="184.7" y="194.1">A4</text>
<text x="185.7" y="196.9">E.D.A.</text>
<text x="193.3" y="196.9">9.0.7</text>
<text x="200" y="194.1">Date:</text>
<text x="263" y="194.3">Rev:</text>
<text x="263" y="196.9">Id:</text>
<text x="267.1" y="196.9">3/4</text>
</g>
<g font-size="1.8" fill="#840000">
<text x="35" y="11.9">1</text>
<text x="85" y="11.9">2</text>
<text x="135" y="11.9">3</text>
<text x="185" y="11.9">4</text>
<text x="235" y="11.9">5</text>
<text x="285" y="11.9">6</text>
<text x="26.1" y="23.8">+3V3_DIGITAL</text>
<text x="67" y="26.2" transform="rotate(-90 67 26.2)">+1.1V</text>
<text x="80.2" y="27.6">+3V3_DIGITAL</text>
<text x="101.1" y="27.6">+3V3_DIGITAL</text>
<text x="146.5" y="28.9">+3V3_ANALOG</text>
<text x="181.3" y="25.2" transform="rotate(-90 181.3 25.2)">XIN</text>
<text x="199.1" y="27.5" transform="rotate(-90 199.1 27.5)">XOUT</text>
<text x="208.6" y="28.9">XIN</text>
<text x="221.5" y="28.9">XOUT</text>
<text x="241" y="26.4">SWEEP_PWM</text>
<text x="268.1" y="26.4">V_filtered</text>
<text x="10.3" y="35.9">A</text>
<text x="41.1" y="35.2">+3V3_ANALOG</text>
<text x="66" y="35.7">GND</text>
<text x="115.6" y="35.7">GND</text>
<text x="180.3" y="35.7">GND</text>
<text x="285.3" y="35.9">A</text>
<text x="78.7" y="36.9">GND</text>
<text x="146" y="36.9">GND</text>
<text x="198.1" y="36.9">GND</text>
<text x="25.3" y="53">USB_DP</text>
<text x="43.3" y="53">USB_D_P</text>
<text x="245.3" y="53">+3V3_DIGITAL</text>
<text x="25.2" y="59.4">USB_DM</text>
<text x="43.3" y="59.4">USB_D_M</text>
<text x="124.1" y="64.3" transform="rotate(-90 124.1 64.3)">+1.1V</text>
<text x="131.8" y="60.8" transform="rotate(-90 131.8 60.8)">+3V3_DIGITAL</text>
<text x="135.6" y="60.5" transform="rotate(-90 135.6 60.5)">+3V3_ANALOG</text>
<text x="138.6" y="65.7">+3V3_DIGITAL</text>
<text x="89.9" y="71" transform="rotate(-90 89.9 71)">+3V3_DIGITAL</text>
<text x="223.9" y="67">QSPI_CS</text>
<text x="31.2" y="77.2">+3V3_DIGITAL</text>
<text x="209.6" y="74.6">QSPI_IO0</text>
<text x="222.3" y="77.2">QSPI_IO1</text>
<text x="222.8" y="72.1">QSPI_CLK</text>
<text x="91.7" y="79.7">USB_D_P</text>
<text x="153.8" y="83.5">I2C_SDA</text>
<text x="153.8" y="78.4">ADC_SCLK</text>
<text x="166.5" y="81">ADC_MISO</text>
<text x="209.6" y="79.7">QSPI_IO2</text>
<text x="222.3" y="82.2">QSPI_IO3</text>
<text x="10.3" y="85.9">B</text>
<text x="27.6" y="87.5" transform="rotate(-90 27.6 87.5)">BUZZER_CTRL</text>
<text x="91.5" y="84.8">USB_D_M</text>
<text x="153.8" y="88.6">ADC_CS</text>
<text x="165.3" y="86">I2C_SCL</text>
<text x="242.3" y="88.3" transform="rotate(-90 242.3 88.3)">4</text>
<text x="285.3" y="85.9">B</text>
<text x="82.6" y="93.7">QSPI_IO0</text>
<text x="93.1" y="91.1">QSPI_CS</text>
<text x="153.8" y="93.7">BUZZER_CTRL</text>
<text x="171.6" y="91.1">RANGE_SELECT</text>
<text x="80" y="101.3">QSPI_IO2</text>
<text x="83.8" y="97.5">QSPI_IO1</text>
<text x="153.8" y="98.7">SWEEP_PWM</text>
<text x="167.8" y="101.3">ROT_B</text>
<text x="169.1" y="96.2">CURRENT_ALERT</text>
<text x="79.3" y="106.4">QSPI_CLK</text>
<text x="91.4" y="103.8">QSPI_IO3</text>
<text x="152.9" y="103.8">POT_SPI_CS</text>
<text x="169.4" y="106.4">POT_SPI_SCK</text>
<text x="152.9" y="108.9">POT_SPI_MOSI</text>
<text x="153.8" y="114">TFT_SCLK</text>
<text x="171.6" y="111.5">TFT_MISO</text>
<text x="221.7" y="114">+3V3_DIGITAL</text>
<text x="28.3" y="117.8">ROT_A</text>
<text x="52.2" y="117.8">ROT_SW</text>
<text x="96.8" y="119.1">XIN</text>
<text x="153.8" y="119.1">TFT_CS</text>
<text x="165.3" y="116.5">TFT_MOSI</text>
<text x="220.5" y="119.1">TFT_CS</text>
<text x="28.1" y="122.9">ROT_B</text>
<text x="153.8" y="124.1">TFT_RST</text>
<text x="164" y="121.6">TFT_DC</text>
<text x="219.2" y="124.1">TFT_DC</text>
<text x="229.7" y="121.6">TFT_RST</text>
<text x="96.1" y="129.2">XOUT</text>
<text x="153.8" y="129.2">ROT_SW</text>
<text x="174.1" y="126.7">ROT_A</text>
<text x="175.4" y="131.8">ALERT_LED</text>
<text x="216.9" y="129.2">TFT_SCLK</text>
<text x="228.5" y="126.7">TFT_MOSI</text>
<text x="10.3" y="135.9">C</text>
<text x="219.6" y="133">+5V_RAW</text>
<text x="219.6" y="136.9">TFT_MISO</text>
<text x="285.3" y="135.9">C</text>
<text x="93.7" y="138.1">SWCLK</text>
<text x="96" y="141.9">SWD</text>
<text x="22.6" y="150">GND</text>
<text x="43.3" y="149.5">ALERT_LED</text>
<text x="21.3" y="158.9">GND</text>
<text x="42.1" y="158.4">+3V3_DIGITAL</text>
<text x="26.2" y="178.8">SWD</text>
<text x="32.8" y="176.2">SWCLK</text>
<text x="10.3" y="185.9">D</text>
<text x="285.3" y="185.9">D</text>
<text x="35" y="199.9">1</text>
<text x="85" y="199.9">2</text>
<text x="135" y="199.9">3</text>
<text x="185" y="199.9">4</text>
<text x="235" y="199.9">5</text>
<text x="285" y="199.9">6</text>
</g>
<g font-size="1.8" fill="#0000c2">
<text x="71.8" y="20.8">RP2040</text>
<text x="80.7" y="20.8">DECOUPLING</text>
<text x="94" y="20.8">&amp;</text>
<text x="97" y="20.8">POWER</text>
<text x="105" y="20.8">FILTERING</text>
<text x="115.8" y="20.8">NETWORK</text>
<text x="182.9" y="20.8">12MHz</text>
<text x="190.6" y="20.8">CRYSTAL OSCILLATOR CLOCK</text>
<text x="220.2" y="20.8">CIRCUIT</text>
<text x="245.5" y="20.8">SWEEP</text>
<text x="253.2" y="20.8">SIGNAL</text>
<text x="261.2" y="20.8">CONDITIONING</text>
<text x="33" y="44.9">USB</text>
<text x="38.3" y="44.9">INTERFACE</text>
<text x="126.1" y="44.9">RP2040</text>
<text x="134.9" y="44.9">CHIP</text>
<text x="204.2" y="48.7">QSPI</text>
<text x="210" y="48.7">FLASH</text>
<text x="217.3" y="48.7">MEMORY</text>
<text x="33.2" y="72.8">BUZZER</text>
<text x="42.1" y="72.8">CIRCUIT</text>
<text x="23.9" y="112.2">ROTATORY MODE</text>
<text x="41.3" y="112.2">SELECTION</text>
<text x="52.9" y="112.2">SWITCH</text>
<text x="231.8" y="109.7">DISPLAY</text>
<text x="240.8" y="109.7">INTERFACE</text>
<text x="38.5" y="142.7">LED's</text>
<text x="34.3" y="171.9">DEBUG</text>
<text x="42.1" y="171.9">PORT</text>
</g>
<g font-size="1.8" fill="#006464">
<text x="255.6" y="24">R23</text>
<text x="31.4" y="29.8">10</text>
<text x="35" y="29.8">Ohm</text>
<text x="35.6" y="27.8">R20</text>
<text x="256.8" y="28.3">1k</text>
<text x="265.4" y="28.8">C12</text>
<text x="69.9" y="30.1">C8</text>
<text x="69.9" y="32.6">1uF</text>
<text x="82.6" y="31.3">Digital_Filter1</text>
<text x="82.6" y="33.9">100nF</text>
<text x="118.9" y="32.6">100nF</text>
<text x="119.4" y="30.1">Regulator_Filter1</text>
<text x="149.9" y="33.9">100nF</text>
<text x="149.9" y="31.3">Clean_Analog_Filter1</text>
<text x="184.2" y="30.1">C9</text>
<text x="184.2" y="32.6">27pF</text>
<text x="201.9" y="31.3">C10</text>
<text x="201.9" y="33.9">27pF</text>
<text x="214.1" y="35.7">Y1</text>
<text x="265.4" y="31.3">100nF</text>
<text x="209.9" y="37.9">Crystal_GND24</text>
<text x="227.8" y="39">GND</text>
<text x="259.6" y="39">GND</text>
<text x="33.9" y="50.4">27</text>
<text x="34.7" y="48.4">R18</text>
<text x="37.5" y="50.4">Ohm</text>
<text x="136.2" y="58">PWR_FLAG</text>
<text x="251.5" y="58">C11</text>
<text x="34.7" y="64.6">27</text>
<text x="36.7" y="62.3">R19</text>
<text x="38.3" y="64.6">Ohm</text>
<text x="100.1" y="61.1">GND</text>
<text x="100.3" y="64.6">SW3</text>
<text x="248.9" y="64.9">GND</text>
<text x="251.5" y="60.6">100nF</text>
<text x="100.3" y="66.6">SW_Push</text>
<text x="235.5" y="69.4">~{CS}</text>
<text x="235.5" y="72">CLK</text>
<text x="243.4" y="70.4" transform="rotate(-90 243.4 70.4)">VCC</text>
<text x="90.3" y="75.5">10k</text>
<text x="91.6" y="73.3">R21</text>
<text x="94.9" y="75.5">Ohm</text>
<text x="105.9" y="73.3">RUN</text>
<text x="125.3" y="74.2" transform="rotate(-90 125.3 74.2)">DVDD</text>
<text x="130.4" y="74.9" transform="rotate(-90 130.4 74.9)">IOVDD</text>
<text x="132.9" y="77.7" transform="rotate(-90 132.9 77.7)">USB_VDD</text>
<text x="138" y="77" transform="rotate(-90 138 77)">VREG_IN</text>
<text x="142.2" y="73.3">GPIO0</text>
<text x="142.2" y="75.8">GPIO1</text>
<text x="235.5" y="74.5">DI/IO_{0}</text>
<text x="235.5" y="77.1">DO/IO_{1}</text>
<text x="254" y="75.8">U11</text>
<text x="52.1" y="80.9">BZ1</text>
<text x="52.1" y="83.4">Buzzer</text>
<text x="105.9" y="80.9">USB_DP</text>
<text x="105.9" y="83.4">USB_DM</text>
<text x="122.8" y="79.8" transform="rotate(-90 122.8 79.8)">VREG_VOUT</text>
<text x="135.5" y="78.6" transform="rotate(-90 135.5 78.6)">ADC_AVDD</text>
<text x="142.2" y="78.3">GPIO2</text>
<text x="142.2" y="80.9">GPIO3</text>
<text x="142.2" y="83.4">GPIO4</text>
<text x="235.5" y="79.6">~{WP}/IO_{2}</text>
<text x="235.5" y="82.1">~{HOLD}/~{RESET}/IO_{3}</text>
<text x="254" y="78.3">W25Q128JVS</text>
<text x="32.3" y="87.5">R17</text>
<text x="48.3" y="88.5">Q2</text>
<text x="142.2" y="86">GPIO5</text>
<text x="142.2" y="88.5">GPIO6</text>
<text x="243.4" y="85.9" transform="rotate(-90 243.4 85.9)">GND</text>
<text x="30.2" y="92">1k</text>
<text x="33.7" y="92">Ohm</text>
<text x="48.3" y="91">BC847</text>
<text x="105.9" y="91">QSPI_SS</text>
<text x="142.2" y="91">GPIO7</text>
<text x="142.2" y="93.6">GPIO8</text>
<text x="240.5" y="94.8">GND</text>
<text x="43.7" y="99.9">GND</text>
<text x="105.9" y="96.1">QSPI_SD0</text>
<text x="105.9" y="98.7">QSPI_SD1</text>
<text x="105.9" y="101.2">QSPI_SD2</text>
<text x="141" y="98.7">GPIO10</text>
<text x="141" y="101.2">GPIO11</text>
<text x="142.2" y="96.1">GPIO9</text>
<text x="105.9" y="103.7">QSPI_SD3</text>
<text x="105.9" y="106.3">QSPI_SCLK</text>
<text x="141" y="103.7">GPIO12</text>
<text x="141" y="106.3">GPIO13</text>
<text x="141" y="108.8">GPIO14</text>
<text x="141" y="111.4">GPIO15</text>
<text x="141" y="113.9">GPIO16</text>
<text x="105.9" y="119">XIN</text>
<text x="141" y="116.4">GPIO17</text>
<text x="141" y="119">GPIO18</text>
<text x="230.9" y="116.4">GND</text>
<text x="19.6" y="125.3">GND</text>
<text x="141" y="121.5">GPIO19</text>
<text x="141" y="124.1">GPIO20</text>
<text x="32" y="130.4">RotaryEncoder_Switch</text>
<text x="40.4" y="127.9">SW2</text>
<text x="105.9" y="129.1">XOUT</text>
<text x="141" y="126.6">GPIO21</text>
<text x="141" y="129.1">GPIO22</text>
<text x="141" y="131.7">GPIO23</text>
<text x="230" y="130.7">100</text>
<text x="234.8" y="130.7">Ohm</text>
<text x="245.1" y="129.1">J7</text>
<text x="245.1" y="131.7">Conn_01x14_Socket</text>
<text x="141" y="134.2">GPIO24</text>
<text x="141" y="136.8">GPIO25</text>
<text x="233.3" y="132.9">R22</text>
<text x="105.9" y="139.3">SWCLK</text>
<text x="105.9" y="141.8">SWD</text>
<text x="135.2" y="141.8">GPIO26_ADC0</text>
<text x="26" y="147.4">220</text>
<text x="28.5" y="149.5">R16</text>
<text x="30.8" y="147.4">Ohm</text>
<text x="37.3" y="147.4">D9</text>
<text x="105.9" y="149.5">TESTEN</text>
<text x="135.2" y="144.4">GPIO27_ADC1</text>
<text x="135.2" y="146.9">GPIO28_ADC2</text>
<text x="135.2" y="149.5">GPIO29_ADC3</text>
<text x="37" y="151.7">LED</text>
<text x="127.9" y="151.9" transform="rotate(-90 127.9 151.9)">GND</text>
<text x="129.2" y="155.8">U10</text>
<text x="24.7" y="156.3">220</text>
<text x="27.3" y="158.3">R15</text>
<text x="29.5" y="156.3">Ohm</text>
<text x="31" y="161.9">POWER_ON_LED</text>
<text x="36" y="156.3">D8</text>
<text x="129.2" y="158.3">RP2040</text>
<text x="125" y="162.2">GND</text>
<text x="48.3" y="177.4">J6</text>
<text x="48.3" y="179.9">Conn_01x03</text>
<text x="38.6" y="186.3">GND</text>
</g>
<g font-size="1.8" fill="#a90000">
<text x="213.3" y="27.7">1</text>
<text x="216.9" y="24.2" transform="rotate(-90 216.9 24.2)">2</text>
<text x="219.6" y="27.7">3</text>
<text x="216.9" y="33.1" transform="rotate(-90 216.9 33.1)">4</text>
<text x="242.3" y="65.5" transform="rotate(-90 242.3 65.5)">8</text>
<text x="121.7" y="68" transform="rotate(-90 121.7 68)">45</text>
<text x="124.2" y="68" transform="rotate(-90 124.2 68)">23</text>
<text x="129.3" y="67.4" transform="rotate(-90 129.3 67.4)">1</text>
<text x="131.8" y="68" transform="rotate(-90 131.8 68)">48</text>
<text x="134.4" y="68" transform="rotate(-90 134.4 68)">43</text>
<text x="136.9" y="68" transform="rotate(-90 136.9 68)">44</text>
<text x="233" y="68.3">1</text>
<text x="233" y="70.9">6</text>
<text x="102.2" y="72.1">26</text>
<text x="149.8" y="72.1">2</text>
<text x="149.8" y="74.7">3</text>
<text x="149.8" y="77.2">4</text>
<text x="233" y="73.4">5</text>
<text x="233" y="75.9">2</text>
<text x="46.3" y="78.5">1</text>
<text x="46.3" y="83.6">2</text>
<text x="102.2" y="79.8">47</text>
<text x="102.2" y="82.3">46</text>
<text x="149.8" y="79.8">5</text>
<text x="149.8" y="82.3">6</text>
<text x="233" y="78.5">3</text>
<text x="233" y="81">7</text>
<text x="38.7" y="88.6">1</text>
<text x="45.5" y="85.8" transform="rotate(-90 45.5 85.8)">3</text>
<text x="102.2" y="89.9">56</text>
<text x="149.8" y="84.8">7</text>
<text x="149.8" y="87.4">8</text>
<text x="149.8" y="89.9">9</text>
<text x="45.5" y="93.4" transform="rotate(-90 45.5 93.4)">2</text>
<text x="102.2" y="95">53</text>
<text x="149.2" y="92.5">11</text>
<text x="149.2" y="95">12</text>
<text x="102.2" y="97.5">55</text>
<text x="102.2" y="100.1">54</text>
<text x="149.2" y="97.5">13</text>
<text x="149.2" y="100.1">14</text>
<text x="102.2" y="102.6">51</text>
<text x="102.2" y="105.2">52</text>
<text x="149.2" y="102.6">15</text>
<text x="149.2" y="105.2">16</text>
<text x="149.2" y="107.7">17</text>
<text x="149.2" y="110.2">18</text>
<text x="149.2" y="112.8">27</text>
<text x="240" y="112.8">1</text>
<text x="36.1" y="119.1">C</text>
<text x="36.2" y="116.6">A</text>
<text x="48.2" y="116.6">S1</text>
<text x="102.2" y="117.9">20</text>
<text x="149.2" y="115.3">28</text>
<text x="149.2" y="117.9">29</text>
<text x="240" y="115.3">2</text>
<text x="240" y="117.9">3</text>
<text x="36.1" y="121.7">B</text>
<text x="48.2" y="121.7">S2</text>
<text x="149.2" y="120.4">30</text>
<text x="149.2" y="122.9">31</text>
<text x="149.2" y="125.5">32</text>
<text x="240" y="120.4">4</text>
<text x="240" y="122.9">5</text>
<text x="240" y="125.5">6</text>
<text x="102.2" y="128">21</text>
<text x="149.2" y="128">34</text>
<text x="149.2" y="130.6">35</text>
<text x="240" y="128">7</text>
<text x="240" y="130.6">8</text>
<text x="149.2" y="133.1">36</text>
<text x="149.2" y="135.6">37</text>
<text x="239.4" y="135.6">10</text>
<text x="240" y="133.1">9</text>
<text x="102.2" y="138.2">24</text>
<text x="102.2" y="140.7">25</text>
<text x="149.2" y="140.7">38</text>
<text x="149.2" y="143.3">39</text>
<text x="239.4" y="138.2">11</text>
<text x="239.4" y="140.7">12</text>
<text x="239.4" y="143.3">13</text>
<text x="102.2" y="148.3">19</text>
<text x="149.2" y="145.8">40</text>
<text x="149.2" y="148.3">41</text>
<text x="239.4" y="145.8">14</text>
<text x="126.7" y="155.6" transform="rotate(-90 126.7 155.6)">57</text>
<text x="41.8" y="175">1</text>
<text x="41.8" y="177.5">2</text>
<text x="41.8" y="180.1">3</text>
</g>
</svg>
